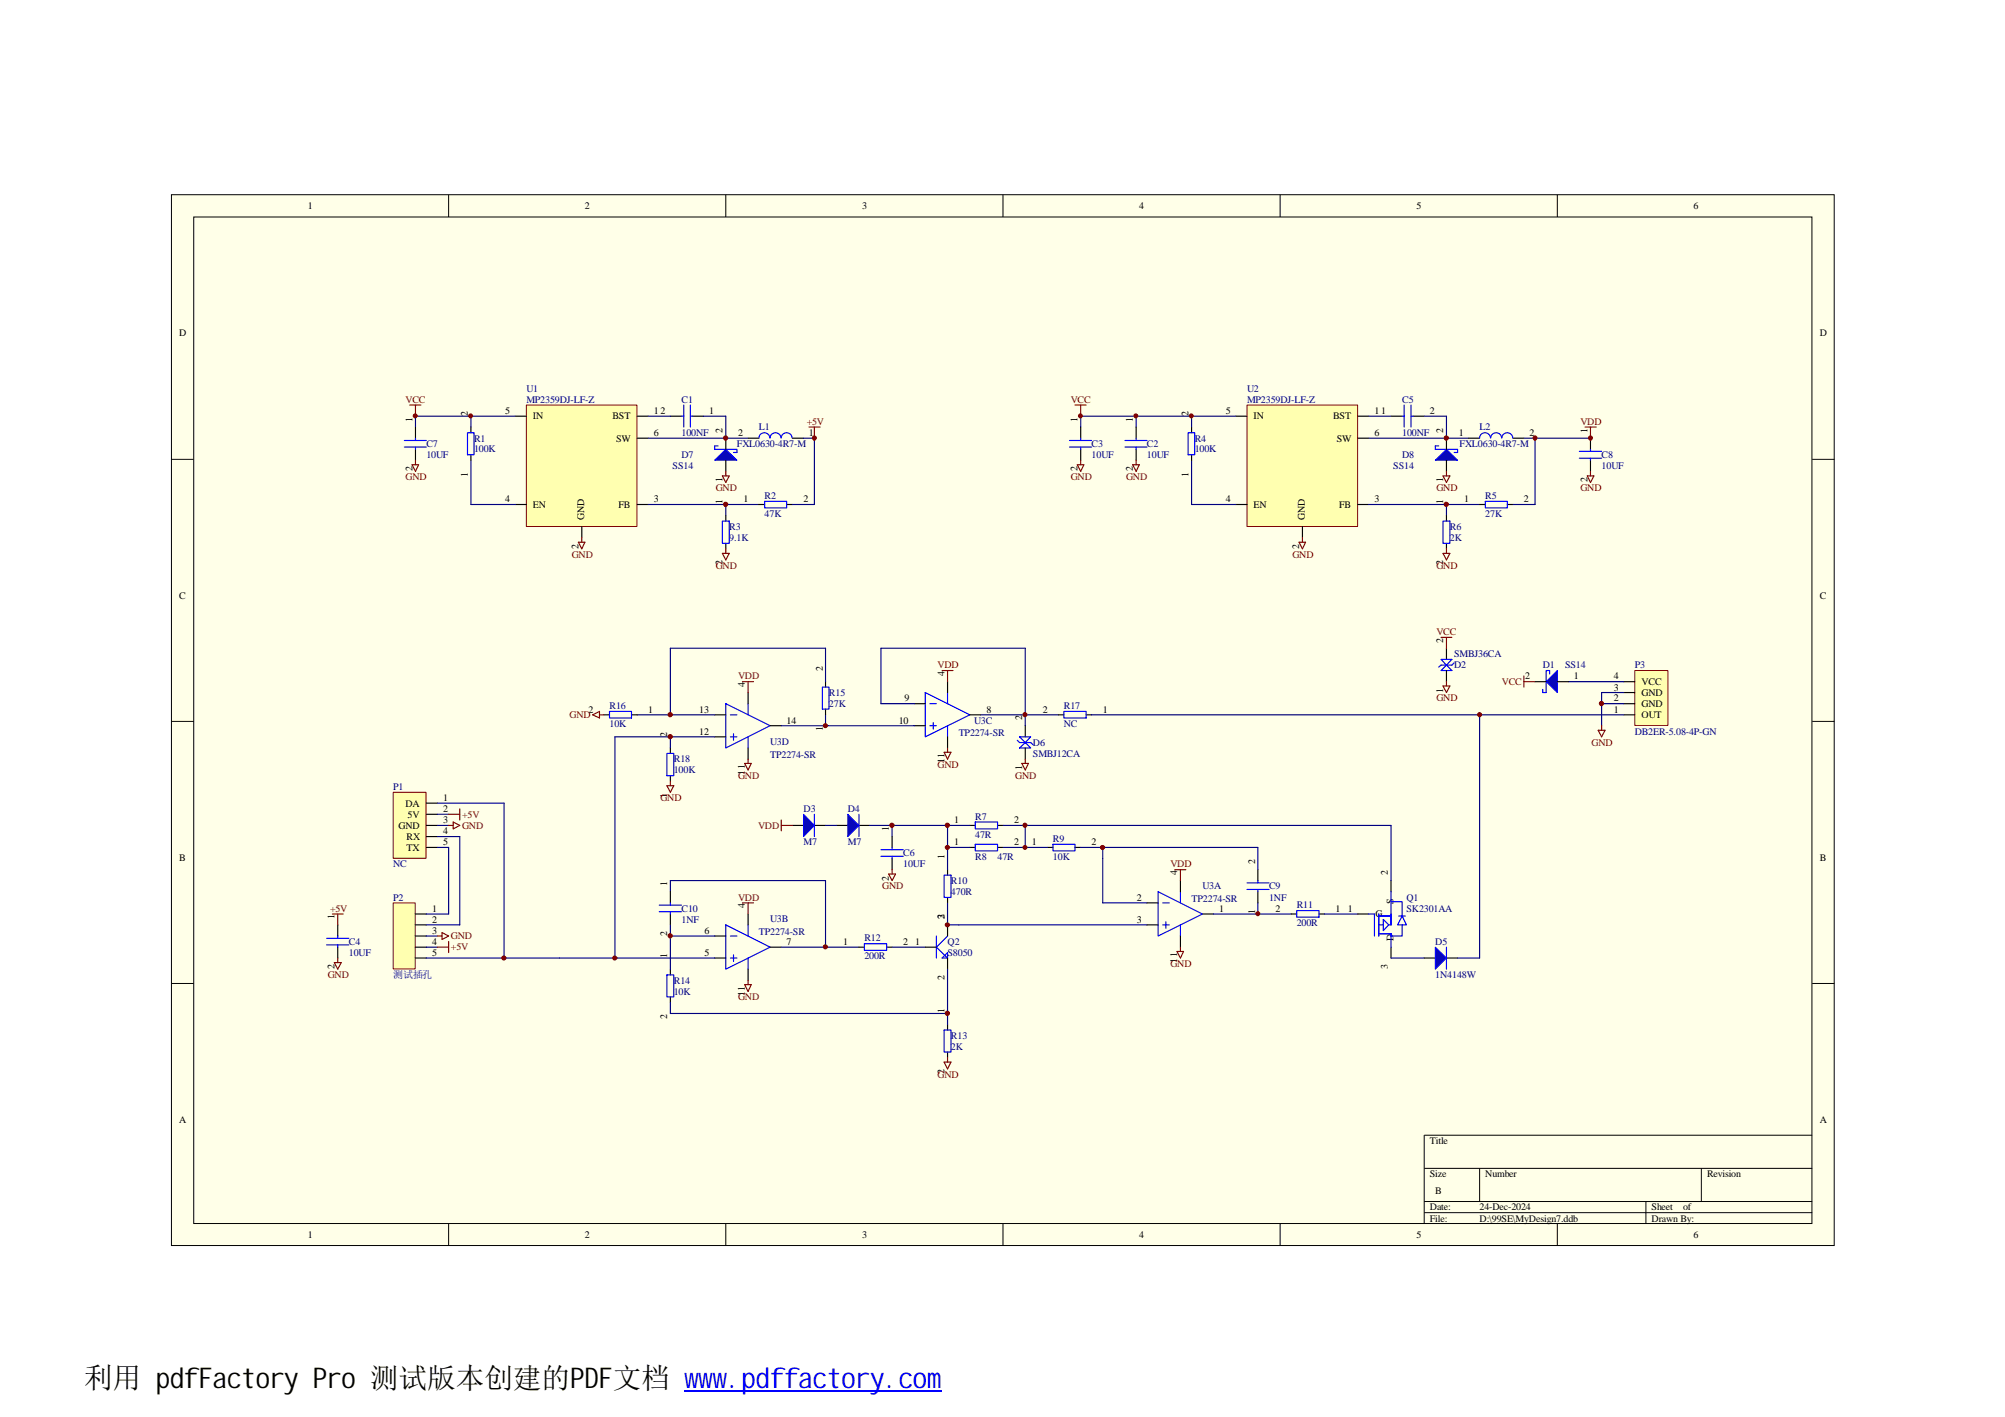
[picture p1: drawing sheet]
<svg xmlns="http://www.w3.org/2000/svg" width="297mm" height="210mm" viewBox="0 0 297 210" stroke-linecap="round" stroke-linejoin="round" font-family="sans-serif">
<path d="M25.4 28.8h246.3v155.7h-246.3z" fill="#ffffe8"/>
<g fill="none" stroke="#000" stroke-width=".15">
<path d="M25.4 28.8h246.3v155.7h-246.3zM28.7 32.1h239.7v149.1h-239.7zM66.5 28.8v3.3M107.5 28.8v3.3M148.6 28.8v3.3M189.7 28.8v3.3M230.7 28.8v3.3M25.4 68h3.3M268.5 68h3.3M25.4 106.9h3.3M268.5 106.9h3.3M25.4 145.7h3.3"/>
<path d="M268.5 145.7h3.3M211 173.1h57.5M211 178h57.5M211 179.6h57.5M219.2 173.1v4.9M243.8 178v3.3M252.1 173.1v4.9M268.5 168.2h-57.5v13.1M66.5 181.3v3.2M107.5 181.3v3.2M148.6 181.3v3.2M189.7 181.3v3.2"/>
<path d="M230.7 181.3v3.2"/>
</g>
<path d="M107.5 104.2l6.6 3.3-6.6 3.3zM108.2 105.9h1M108.2 109.1h1M108.7 108.7v1M110.8 104.2v1.7M110.8 109.1v1.7M107.5 137l6.6 3.3-6.6 3.3zM108.2 138.7h1M110.8 137v1.7M108.2 141.9h1M108.7 141.4v1M110.8 141.9v1.7" fill="none" stroke="#00f" stroke-width=".17"/>
<path d="M105.9 105.9h1.6M105.9 109.1h1.6M110.8 102.6v1.6M110.8 110.8v1.7M114.1 107.5h1.6M105.9 138.7h1.6M110.8 135.4v1.6M105.9 141.9h1.6M110.8 143.6v1.6M114.1 140.3h1.6" fill="none" stroke="#000" stroke-width=".17"/>
<path d="M78 60h16.4v18h-16.4z" fill="#ffffb0"/>
<path d="M78 60h16.4v18h-16.4z" fill="none" stroke="#800000" stroke-width=".15"/>
<path d="M76.3 61.7h1.7M76.3 74.7h1.7M86.2 78v1.6M94.4 61.7h1.6M94.4 74.7h1.6M94.4 64.9h1.6" fill="none" stroke="#000" stroke-width=".17"/>
<path d="M242.2 99.4h4.9v8.1h-4.9z" fill="#ffffb0"/>
<path d="M242.2 99.3h4.9v8.2h-4.9z" fill="none" stroke="#800000" stroke-width=".15"/>
<path d="M240.6 105.9h1.6M240.6 104.2h1.6M240.6 102.6h1.6M240.6 101h1.6" fill="none" stroke="#000" stroke-width=".17"/>
<path d="M58.3 133.8h3.2v9.7h-3.2z" fill="#ffffb0"/>
<path d="M58.3 133.7h3.2v9.8h-3.2z" fill="none" stroke="#800000" stroke-width=".15"/>
<path d="M61.6 135.4h1.6M61.6 137h1.6M61.6 138.7h1.6M61.6 140.3h1.6M61.6 141.9h1.6" fill="none" stroke="#000" stroke-width=".17"/>
<path d="M58.3 117.4h4.8v9.7h-4.8z" fill="#ffffb0"/>
<path d="M58.3 117.4h4.8v9.7h-4.8z" fill="none" stroke="#800000" stroke-width=".15"/>
<path d="M63.2 119h1.6M63.2 120.6h1.6M63.2 122.3h1.6M63.2 123.9h1.6M63.2 125.5h1.6" fill="none" stroke="#000" stroke-width=".17"/>
<path d="M232.4 101h8.2M237.3 104.2h3.3M240.6 102.6h-3.3v4.9" fill="none" stroke="#000080" stroke-width=".17"/>
<path d="M236.8 108.2h1l-.5 .9zM237.3 107.5v.7" fill="none" stroke="#800000" stroke-width=".17"/>
<path d="M229.1 101l1.6-1.7v3.3z" fill-rule="evenodd" fill="#0000bf" stroke="#00f" stroke-width=".15"/>
<path d="M213.5 99.3l.8-.8 .8 .8zM213.5 97.7h1.6l-.8 .8zM215.4 98.2l-.3 .3h-1.6l-.4 .3M229.6 99.8v-.5h-.5v3.3h-.5v-.5" fill="none" stroke="#00f" stroke-width=".17"/>
<path d="M214.3 96v1.7M214.3 99.3v1.7M227.4 101h1.7M230.7 101h1.7" fill="none" stroke="#000" stroke-width=".17"/>
<path d="M213.5 94.4h1.6M214.3 94.4v1.6M213.8 101.6h1l-.5 1zM214.3 101v.6M225.8 100.1v1.7M225.8 101h1.6" fill="none" stroke="#800000" stroke-width=".17"/>
<path d="M184.8 60h16.3v18h-16.3z" fill="#ffffb0"/>
<path d="M184.7 60h16.4v18h-16.4z" fill="none" stroke="#800000" stroke-width=".15"/>
<g fill="none" stroke="#000" stroke-width=".17">
<path d="M160.1 63.3v1.6M160.1 66.6v1.6M168.3 63.3v1.6M168.3 66.6v1.6M176.5 63.3v.8M176.5 67.4v.8M183.1 61.7h1.6M183.1 74.7h1.6M193 78v1.6M201.2 61.7h1.6M201.2 74.7h1.6M201.2 64.9h1.6"/>
<path d="M206.1 61.7h1.6M209.4 61.7h1.6M214.3 76.4v.8M219.2 74.7h.8M223.3 74.7h.9M214.3 80.5v.8"/>
</g>
<path d="M159.3 60h1.6M159.6 68.8h1l-.5 1zM160.1 60v1.7M160.1 68.2v.6M167.8 68.8h1l-.5 1zM168.3 68.2v.6M193 79.6v.7M234.8 63.3h1.7M235.6 63.3v1.6M192.4 80.3h1l-.4 1zM213.8 82h1l-.5 .9zM214.3 81.3v.7" fill="none" stroke="#800000" stroke-width=".17"/>
<path d="M168.3 61.7v1.6M176.5 68.2v6.5h6.6M176.5 61.7v1.6M183.1 61.7h-23v1.6M202.8 74.7h16.4M202.8 64.9h14.8M214.3 74.7v1.7" fill="none" stroke="#000080" stroke-width=".17"/>
<g fill="none" stroke="#00f" stroke-width=".17">
<path d="M158.5 65.2h3.2M158.5 66.2h3.2M160.1 64.9v.3M160.1 66.2v.4M166.7 65.2h3.2M166.7 66.2h3.2M168.3 64.9v.3M168.3 66.2v.4M176 64.1h1v3.3h-1zM207.7 61.7h.3M208 60v3.3M209 60v3.3"/>
<path d="M209 61.7h.4M213.8 77.2h1v3.3h-1zM220 74.3h3.3v.9h-3.3z"/>
</g>
<path d="M212.6 68.2l1.7-1.6 1.6 1.6z" fill-rule="evenodd" fill="#0000bf" stroke="#00f" stroke-width=".15"/>
<g fill="none" stroke="#00f" stroke-width=".17">
<path d="M59.9 65.2h3.3M59.9 66.2h3.3M61.6 64.9v.3M61.6 66.2v.4M69.3 64.1h.9v3.3h-.9zM101 61.7h.3M101.3 60v3.3M102.3 60v3.3M102.3 61.7h.3M107 77.2h1v3.3h-1zM113.3 74.3h3.2v.9h-3.2zM213.1 66.1h-.5v.5h3.3v.4h-.5"/>
<path d="M219.2 64.9a.81 .81 0 0 1 .8-.8 .81 .81 0 0 1 .8 .8M220.9 64.9a.81 .81 0 0 1 .8-.8 .81 .81 0 0 1 .8 .8M222.5 64.9a.81 .81 0 0 1 .8-.8 .81 .81 0 0 1 .8 .8M234 66.9h3.3M234 67.9h3.3M235.6 66.6v.3M235.6 67.9v.3"/>
</g>
<g fill="none" stroke="#000" stroke-width=".17">
<path d="M61.6 63.3v1.6M61.6 66.6v1.6M69.8 63.3v.8M69.8 67.4v.8M99.3 61.7h1.7M102.6 61.7h1.6M107.5 76.4v.8M112.4 74.7h.9M116.5 74.7h.9M214.3 64.9v1.7M214.3 68.2v1.6M217.6 64.9h1.6"/>
<path d="M224.2 64.9h1.6M235.6 64.9v1.7M235.6 68.2v1.6M107.5 80.5v.8"/>
</g>
<path d="M69.8 68.2v6.5h6.5M69.8 61.7v1.6M76.3 61.7h-14.7v1.6M96 64.9h14.8M96 74.7h16.4M107.5 74.7v1.7M202.8 61.7h3.3M211 61.7h3.3v3.2M225.8 64.9h9.8M227.4 64.9v9.8h-3.2" fill="none" stroke="#000080" stroke-width=".17"/>
<path d="M61 68.8h1l-.4 1zM61.6 68.2v.6M86.2 79.6v.7M213.8 70.5h1l-.5 1zM214.3 69.8v.7M235.2 70.5h.9l-.5 1zM235.6 69.8v.7M85.7 80.3h1l-.5 1zM107 82h1l-.5 .9zM107.5 81.3v.7" fill="none" stroke="#800000" stroke-width=".17"/>
<path d="M105.9 68.2l1.6-1.6 1.7 1.6z" fill-rule="evenodd" fill="#0000bf" stroke="#00f" stroke-width=".15"/>
<path d="M106.4 66.1h-.5v.5h3.3v.4h-.5M112.4 64.9a.81 .81 0 0 1 .8-.8 .81 .81 0 0 1 .8 .8M114.1 64.9a.81 .81 0 0 1 .8-.8 .81 .81 0 0 1 .8 .8M115.7 64.9a.81 .81 0 0 1 .8-.8 .81 .81 0 0 1 .8 .8" fill="none" stroke="#00f" stroke-width=".17"/>
<path d="M107.5 64.9v1.7M107.5 68.2v1.6M110.8 64.9h1.6M117.4 64.9h1.6M211 141.9h1.6M214.3 141.9h1.6" fill="none" stroke="#000" stroke-width=".17"/>
<path d="M96 61.7h3.3M104.2 61.7h3.3v3.2M119 64.9h1.6v9.8h-3.2M219.2 105.9h21.4M64.8 120.6h1.7" fill="none" stroke="#000080" stroke-width=".17"/>
<path d="M60.7 60h1.7M61.6 60v1.7M107 70.5h1l-.5 1zM107.5 69.8v.7M68.1 119.8v1.7M66.5 120.6h1.6" fill="none" stroke="#800000" stroke-width=".17"/>
<path d="M212.6 140.3l1.7 1.6-1.7 1.7z" fill-rule="evenodd" fill="#0000bf" stroke="#00f" stroke-width=".15"/>
<g fill="none" stroke="#00f" stroke-width=".17">
<path d="M90.3 105.4h3.3v1h-3.3zM98.8 111.6h1v3.3h-1zM121.8 101.8h1v3.2h-1zM137.1 102.6l6.6 3.3-6.6 3.2zM137.8 104.2h.9M137.8 107.5h.9M138.3 107v1M140.4 102.6v1.6M140.4 107.5v1.6M150.7 109.7l.3 .3h1.7l.3 .3M151 110.8l.9-.8 .8 .8zM151 109.1h1.7l-.8 .9z"/>
<path d="M157.6 105.4h3.3v1h-3.3zM97.7 134.1h3.3M97.7 135.1h3.3M99.3 133.7v.4M99.3 135.1v.3M128.1 139.8h3.3v1h-3.3zM130.5 125.9h3.3M130.5 126.8h3.3M132.2 125.5v.4M132.2 126.8v.4M138.7 138.7v3.2M139.9 129.6h1v3.3h-1z"/>
<path d="M140.4 138.7l-1.7 1.6 1.7 1.6M144.5 121.8h3.3v1h-3.3zM144.5 125.1h3.3v.9h-3.3zM156 125.1h3.3v.9h-3.3zM171.6 132.1l6.5 3.3-6.5 3.3zM172.3 133.7h.9M172.3 137h.9M172.7 136.5v1M174.9 132.1v1.6M174.9 137v1.7M184.7 131.8h3.3M184.7 130.8h3.3"/>
<path d="M186.4 130.4v.4M186.4 131.8v.3M192.1 134.9h3.3v1h-3.3zM202.8 135.4h.8v3.3M204.3 137h.6M204.3 135.4v3.3M204.3 138.3h1.8v2M204.3 135.7h1.8M204.9 136.2l.8 .8-.8 .9zM206.1 133.6h1.6v2.1M206.1 132.1v4.9h-.4M207.2 135.7h1"/>
<path d="M207.7 135.7l.7 1.3h-1.3zM207.7 137v1.7h-1.6M98.8 144.4h1v3.3h-1zM139.6 141.9l.8-.8v.8zM139.9 152.6h1v3.2h-1zM214.3 140.3v3.3"/>
</g>
<g fill="none" stroke="#000" stroke-width=".17">
<path d="M89.5 105.9h.8M93.6 105.9h.8M99.3 110.8v.8M99.3 114.9v.8M122.3 101v.8M122.3 105v.9M135.5 104.2h1.6M135.5 107.5h1.6M140.4 101v1.6M140.4 109.1v1.7M143.7 105.9h1.6M151.9 107.5v1.6"/>
<path d="M151.9 110.8v1.7M156.8 105.9h.8M160.9 105.9h.8M99.3 132.1v1.6M99.3 135.4v1.6M124 122.3h1.6M127.3 122.3h1.6M132.2 123.9v1.6M132.2 127.2v1.6M140.4 128.8v.8M140.4 132.9v.8M140.4 137v1.7"/>
<path d="M143.7 125.5h.8M143.7 122.3h.8M147.8 125.5h.8M147.8 122.3h.8M155.2 125.5h.8M159.3 125.5h.8M169.9 133.7h1.7M169.9 137h1.7M174.9 130.4v1.7M174.9 138.7v1.6M178.1 135.4h1.7M186.4 128.8v1.6"/>
<path d="M186.4 132.1v1.6M191.3 135.4h.8M195.4 135.4h.8M201.2 135.4h1.6M206.1 130.4v1.7M99.3 143.6v.8M99.3 147.7v.8M127.3 140.3h.8M131.4 140.3h.8M137.1 140.3h1.6M140.4 141.9v1.7M140.4 151.8v.8"/>
<path d="M140.4 155.8v.9M206.1 140.3v1.6"/>
</g>
<g fill="none" stroke="#000080" stroke-width=".17">
<path d="M64.8 119h9.9M91.1 109.1h14.8M94.4 105.9h11.5M99.3 109.1v1.7M115.7 107.5h19.8M122.3 101v-5h-23v9.9M122.3 105.9v1.6M135.5 104.2h-5v-8.2h21.4v11.5M145.3 105.9h11.5M161.7 105.9h57.5M64.8 122.3h1.7M99.3 132.1v-1.7h23v9.9"/>
<path d="M99.3 137v6.6M99.3 138.7h6.6M140.4 122.3v6.5M140.4 133.7v3.3h29.5M140.4 125.5h3.3M143.7 122.3h-11.5v1.6M148.6 122.3h57.5v8.1M148.6 125.5h6.6M151.9 122.3v3.2M163.4 125.5v8.2h6.5M179.8 135.4h11.5M186.4 133.7v1.7"/>
<path d="M196.2 135.4h5M63.2 141.9h42.7M99.3 148.5v1.6h41.1M115.7 140.3h11.6M132.2 140.3h4.9M140.4 143.6v8.2M206.1 141.9h4.9M215.9 141.9h3.3"/>
</g>
<g fill="none" stroke="#800000" stroke-width=".17">
<path d="M139.6 99.3h1.6M140.4 99.3v1.7M87.8 105.9l1-.5v1zM88.8 105.9h.7M98.8 116.4h1l-.5 1zM99.3 115.7v.7M110 101h1.6M110.3 113.1h1l-.5 1zM110.8 101v1.6M110.8 112.5v.6M139.9 111.4h1l-.5 1.1zM140.4 110.8v.6"/>
<path d="M151.4 113.1h1l-.5 1zM151.9 112.5v.6M66.5 122.3h.6M67.1 121.8l1 .5-1 .5zM110 133.7h1.6M110.8 133.7v1.7M174 128.8h1.7M174.9 128.8v1.6M110.3 145.9h1l-.5 1zM110.8 145.2v.7M139.9 157.3h1l-.5 1zM140.4 156.7v.6"/>
<path d="M174.4 140.9h.9l-.4 1zM174.9 140.3v.6"/>
</g>
<path d="M125.6 120.6l1.7 1.7-1.7 1.6z" fill-rule="evenodd" fill="#0000bf" stroke="#00f" stroke-width=".15"/>
<path d="M127.3 120.6v3.3" fill="none" stroke="#00f" stroke-width=".17"/>
<path d="M131.7 129.5h1l-.5 .9zM132.2 128.8v.7" fill="none" stroke="#800000" stroke-width=".17"/>
<path d="M117.4 122.3h1.6M120.6 122.3h1.7" fill="none" stroke="#000" stroke-width=".17"/>
<path d="M119 120.6l1.6 1.7-1.6 1.6z" fill-rule="evenodd" fill="#0000bf" stroke="#00f" stroke-width=".15"/>
<path d="M48.4 139h3.3M48.4 140h3.3M50 138.7v.3M50 140v.3M120.6 120.6v3.3" fill="none" stroke="#00f" stroke-width=".17"/>
<path d="M119.8 63.3h1.7M120.6 63.3v1.6M49.2 135.4h1.6M50 135.4v1.6M64.8 138.7h.7M65.5 138.1l1 .6-1 .5zM66.5 139.5v1.6M115.7 121.5v1.6M115.7 122.3h1.7M49.5 142.6h1l-.5 1zM50 141.9v.7M64.8 140.3h1.7" fill="none" stroke="#800000" stroke-width=".17"/>
<path d="M74.7 119v22.9M91.1 109.1v32.8M219.2 105.9v36M63.2 138.7h1.6M64.8 125.5h1.7v9.9h-3.3M64.8 123.9h3.3v13.1h-4.9M122.3 122.3h1.7M128.9 122.3h3.3M160.1 125.5h26.3v3.3M63.2 140.3h1.6" fill="none" stroke="#000080" stroke-width=".17"/>
<path d="M50 137v1.7M50 140.3v1.6" fill="none" stroke="#000" stroke-width=".17"/>
<g fill="#800000" stroke="#800000" stroke-width=".15">
<circle cx="237.3" cy="104.2" r=".32"/>
<circle cx="160.1" cy="61.6" r=".3"/>
<circle cx="168.3" cy="61.6" r=".3"/>
<circle cx="176.5" cy="61.6" r=".3"/>
<circle cx="214.3" cy="74.7" r=".32"/>
<circle cx="214.3" cy="64.9" r=".32"/>
<circle cx="227.4" cy="64.9" r=".31"/>
<circle cx="61.5" cy="61.6" r=".3"/>
<circle cx="69.7" cy="61.6" r=".3"/>
<circle cx="107.5" cy="74.7" r=".32"/>
<circle cx="107.5" cy="64.9" r=".32"/>
<circle cx="219.2" cy="105.9" r=".31"/>
<circle cx="151.8" cy="105.9" r=".31"/>
<circle cx="122.3" cy="107.5" r=".31"/>
<circle cx="99.3" cy="105.9" r=".32"/>
<circle cx="99.3" cy="109.1" r=".32"/>
<circle cx="99.3" cy="138.6" r=".32"/>
<circle cx="122.3" cy="140.3" r=".31"/>
<circle cx="140.4" cy="137" r=".31"/>
<circle cx="140.4" cy="150.1" r=".32"/>
<circle cx="163.4" cy="125.5" r=".31"/>
<circle cx="186.4" cy="135.3" r=".3"/>
<circle cx="151.8" cy="122.2" r=".31"/>
<circle cx="151.9" cy="125.5" r=".3"/>
<circle cx="140.4" cy="125.5" r=".31"/>
<circle cx="140.4" cy="122.2" r=".32"/>
<circle cx="132.1" cy="122.2" r=".32"/>
<circle cx="91.1" cy="141.9" r=".31"/>
<circle cx="74.7" cy="141.9" r=".31"/>
<circle cx="120.6" cy="64.9" r=".31"/>
<circle cx="235.6" cy="64.9" r=".31"/>
</g>
<path d="M101.4 206.1h38.1" fill="none" stroke="#00f" stroke-width=".21"/>
<text font-size="4.2" x="12.5" y="205.6">利用 pdfFactory Pro 测试版本创建的PDF文档 www.pdffactory.com</text>
<g font-size="1.5">
<text x="45.6" y="31">1</text>
<text x="86.7" y="31">2</text>
<text x="127.7" y="31">3</text>
<text x="168.8" y="31">4</text>
<text x="209.8" y="31">5</text>
<text x="250.9" y="31">6</text>
<text x="26.5" y="49.8">D</text>
<text x="269.6" y="49.8">D</text>
<text x="61.1" y="62.5" transform="rotate(-90 61.1 62.5)">1</text>
<text x="69.3" y="61.7" transform="rotate(-90 69.3 61.7)">2</text>
<text x="74.8" y="61.3">5</text>
<text x="79" y="62.1">IN</text>
<text x="90.8" y="62.1">BST</text>
<text x="91.3" y="65.4">SW</text>
<text x="96.9" y="61.3">12</text>
<text x="96.9" y="64.6">6</text>
<text x="105.1" y="61.3">1</text>
<text x="107.1" y="64.1" transform="rotate(-90 107.1 64.1)">2</text>
<text x="109.3" y="64.6">2</text>
<text x="119.8" y="64.6">1</text>
<text x="159.6" y="62.5" transform="rotate(-90 159.6 62.5)">1</text>
<text x="167.9" y="62.5" transform="rotate(-90 167.9 62.5)">1</text>
<text x="176.1" y="61.7" transform="rotate(-90 176.1 61.7)">2</text>
<text x="181.6" y="61.3">5</text>
<text x="185.7" y="62.1">IN</text>
<text x="197.5" y="62.1">BST</text>
<text x="198" y="65.4">SW</text>
<text x="203.6" y="61.3">11</text>
<text x="203.6" y="64.6">6</text>
<text x="211.8" y="61.3">2</text>
<text x="213.8" y="64.1" transform="rotate(-90 213.8 64.1)">2</text>
<text x="216.1" y="64.6">1</text>
<text x="226.6" y="64.6">2</text>
<text x="235.2" y="64.1" transform="rotate(-90 235.2 64.1)">1</text>
<text x="61.1" y="69.8" transform="rotate(-90 61.1 69.8)">2</text>
<text x="69.3" y="70.6" transform="rotate(-90 69.3 70.6)">1</text>
<text x="107.1" y="71.5" transform="rotate(-90 107.1 71.5)">1</text>
<text x="159.6" y="69.8" transform="rotate(-90 159.6 69.8)">2</text>
<text x="167.9" y="69.8" transform="rotate(-90 167.9 69.8)">2</text>
<text x="176.1" y="70.6" transform="rotate(-90 176.1 70.6)">1</text>
<text x="213.8" y="71.5" transform="rotate(-90 213.8 71.5)">1</text>
<text x="235.2" y="71.5" transform="rotate(-90 235.2 71.5)">2</text>
<text x="74.8" y="74.4">4</text>
<text x="79" y="75.2">EN</text>
<text x="86.5" y="77" transform="rotate(-90 86.5 77)">GND</text>
<text x="91.6" y="75.2">FB</text>
<text x="96.9" y="74.4">3</text>
<text x="107.1" y="74.7" transform="rotate(-90 107.1 74.7)">1</text>
<text x="110.2" y="74.4">1</text>
<text x="119" y="74.4">2</text>
<text x="181.6" y="74.4">4</text>
<text x="185.7" y="75.2">EN</text>
<text x="193.3" y="77" transform="rotate(-90 193.3 77)">GND</text>
<text x="198.4" y="75.2">FB</text>
<text x="203.6" y="74.4">3</text>
<text x="213.8" y="74.7" transform="rotate(-90 213.8 74.7)">1</text>
<text x="216.9" y="74.4">1</text>
<text x="225.8" y="74.4">2</text>
<text x="85.7" y="81.3" transform="rotate(-90 85.7 81.3)">2</text>
<text x="107.1" y="83.7" transform="rotate(-90 107.1 83.7)">2</text>
<text x="192.5" y="81.3" transform="rotate(-90 192.5 81.3)">2</text>
<text x="213.8" y="83.7" transform="rotate(-90 213.8 83.7)">2</text>
<text x="26.5" y="88.7">C</text>
<text x="269.6" y="88.7">C</text>
<text x="213.8" y="95.2" transform="rotate(-90 213.8 95.2)">2</text>
<text x="110.4" y="101.8" transform="rotate(-90 110.4 101.8)">4</text>
<text x="121.9" y="99.3" transform="rotate(-90 121.9 99.3)">2</text>
<text x="139.9" y="100.1" transform="rotate(-90 139.9 100.1)">4</text>
<text x="225.9" y="100.6">2</text>
<text x="233.2" y="100.6">1</text>
<text x="239.1" y="100.6">4</text>
<text x="243.2" y="101.4">VCC</text>
<text x="87.2" y="105.6">2</text>
<text x="96" y="105.6">1</text>
<text x="103.6" y="105.6">13</text>
<text x="116.5" y="107.2">14</text>
<text x="133.1" y="107.2">10</text>
<text x="134" y="103.9">9</text>
<text x="146.1" y="105.6">8</text>
<text x="151.4" y="106.7" transform="rotate(-90 151.4 106.7)">2</text>
<text x="154.5" y="105.6">2</text>
<text x="163.4" y="105.6">1</text>
<text x="213.8" y="102.6" transform="rotate(-90 213.8 102.6)">1</text>
<text x="239.1" y="105.6">1</text>
<text x="239.1" y="103.9">2</text>
<text x="239.1" y="102.3">3</text>
<text x="243.2" y="106.4">OUT</text>
<text x="243.2" y="104.7">GND</text>
<text x="243.2" y="103.1">GND</text>
<text x="98.8" y="109.1" transform="rotate(-90 98.8 109.1)">2</text>
<text x="103.6" y="108.8">12</text>
<text x="121.9" y="108.3" transform="rotate(-90 121.9 108.3)">1</text>
<text x="139.9" y="113.1" transform="rotate(-90 139.9 113.1)">11</text>
<text x="60.1" y="119.5">DA</text>
<text x="65.7" y="118.7">1</text>
<text x="98.8" y="118.2" transform="rotate(-90 98.8 118.2)">1</text>
<text x="110.4" y="114.7" transform="rotate(-90 110.4 114.7)">11</text>
<text x="151.4" y="114.1" transform="rotate(-90 151.4 114.1)">1</text>
<text x="59.1" y="122.8">GND</text>
<text x="60.2" y="124.4">RX</text>
<text x="60.4" y="121.1">5V</text>
<text x="65.7" y="120.3">2</text>
<text x="65.7" y="121.9">3</text>
<text x="65.7" y="123.6">4</text>
<text x="65.7" y="125.2">5</text>
<text x="131.7" y="123.1" transform="rotate(-90 131.7 123.1)">1</text>
<text x="141.4" y="121.9">1</text>
<text x="141.4" y="125.2">1</text>
<text x="150.2" y="121.9">2</text>
<text x="150.2" y="125.2">2</text>
<text x="152.9" y="125.2">1</text>
<text x="161.7" y="125.2">2</text>
<text x="26.5" y="127.5">B</text>
<text x="60.2" y="126">TX</text>
<text x="98.8" y="131.3" transform="rotate(-90 98.8 131.3)">1</text>
<text x="131.7" y="130.4" transform="rotate(-90 131.7 130.4)">2</text>
<text x="139.9" y="127.2" transform="rotate(-90 139.9 127.2)">1</text>
<text x="174.4" y="129.6" transform="rotate(-90 174.4 129.6)">4</text>
<text x="185.9" y="128" transform="rotate(-90 185.9 128)">2</text>
<text x="205.6" y="129.6" transform="rotate(-90 205.6 129.6)">2</text>
<text x="269.6" y="127.5">B</text>
<text x="49.6" y="136.2" transform="rotate(-90 49.6 136.2)">1</text>
<text x="64" y="135.1">1</text>
<text x="64" y="136.7">2</text>
<text x="110.4" y="134.5" transform="rotate(-90 110.4 134.5)">4</text>
<text x="139.9" y="136.2" transform="rotate(-90 139.9 136.2)">3</text>
<text x="139.9" y="136.2" transform="rotate(-90 139.9 136.2)">2</text>
<text x="168.4" y="133.4">2</text>
<text x="168.4" y="136.7">3</text>
<text x="180.6" y="135.1">1</text>
<text x="185.9" y="135.4" transform="rotate(-90 185.9 135.4)">1</text>
<text x="189" y="135.1">2</text>
<text x="197.9" y="135.1">1</text>
<text x="199.7" y="135.1">1</text>
<text x="203.8" y="135.9">G</text>
<text x="206.5" y="133.9" transform="rotate(-90 206.5 133.9)">S</text>
<text x="49.6" y="143.6" transform="rotate(-90 49.6 143.6)">2</text>
<text x="64" y="138.3">3</text>
<text x="64" y="140">4</text>
<text x="64" y="141.6">5</text>
<text x="98.8" y="141.9" transform="rotate(-90 98.8 141.9)">1</text>
<text x="98.8" y="138.7" transform="rotate(-90 98.8 138.7)">2</text>
<text x="104.4" y="138.3">6</text>
<text x="104.4" y="141.6">5</text>
<text x="116.5" y="140">7</text>
<text x="124.9" y="140">1</text>
<text x="133.8" y="140">2</text>
<text x="135.6" y="140">1</text>
<text x="174.4" y="142.6" transform="rotate(-90 174.4 142.6)">11</text>
<text x="205.6" y="143.6" transform="rotate(-90 205.6 143.6)">3</text>
<text x="206.5" y="139.3" transform="rotate(-90 206.5 139.3)">D</text>
<text x="110.4" y="147.5" transform="rotate(-90 110.4 147.5)">11</text>
<text x="139.9" y="145.2" transform="rotate(-90 139.9 145.2)">2</text>
<text x="98.8" y="150.9" transform="rotate(-90 98.8 150.9)">2</text>
<text x="139.9" y="150.1" transform="rotate(-90 139.9 150.1)">1</text>
<text x="139.9" y="159.1" transform="rotate(-90 139.9 159.1)">2</text>
<text x="26.5" y="166.3">A</text>
<text x="269.6" y="166.3">A</text>
<text x="211.8" y="169.5">Title</text>
<text x="211.8" y="174.4">Size</text>
<text x="211.8" y="179.3">Date:</text>
<text x="212.6" y="176.8">B</text>
<text x="219.2" y="179.3">24-Dec-2024</text>
<text x="220" y="174.4">Number</text>
<text x="244.7" y="179.3">Sheet</text>
<text x="249.3" y="179.3">of</text>
<text x="252.9" y="174.4">Revision</text>
<text x="45.6" y="183.4">1</text>
<text x="86.7" y="183.4">2</text>
<text x="127.7" y="183.4">3</text>
<text x="168.8" y="183.4">4</text>
<text x="209.8" y="183.4">5</text>
<text x="211.8" y="180.9">File:</text>
<text x="219.2" y="180.9">D:\99SE\MyDesign7.ddb</text>
<text x="244.7" y="180.9">Drawn By:</text>
<text x="250.9" y="183.4">6</text>
</g>
<g font-size="1.5" fill="#800000">
<text x="60.1" y="59.7">VCC</text>
<text x="158.6" y="59.7">VCC</text>
<text x="119.5" y="63">+5V</text>
<text x="234.1" y="63">VDD</text>
<text x="60.1" y="71.1">GND</text>
<text x="158.6" y="71.1">GND</text>
<text x="166.8" y="71.1">GND</text>
<text x="106" y="72.8">GND</text>
<text x="212.8" y="72.8">GND</text>
<text x="234.1" y="72.8">GND</text>
<text x="84.7" y="82.6">GND</text>
<text x="191.5" y="82.6">GND</text>
<text x="106" y="84.3">GND</text>
<text x="212.8" y="84.3">GND</text>
<text x="212.8" y="94.1">VCC</text>
<text x="109.3" y="100.6">VDD</text>
<text x="138.9" y="99">VDD</text>
<text x="222.5" y="101.4">VCC</text>
<text x="84.4" y="106.4">GND</text>
<text x="212.8" y="103.9">GND</text>
<text x="138.9" y="113.8">GND</text>
<text x="235.8" y="110.5">GND</text>
<text x="97.8" y="118.7">GND</text>
<text x="109.3" y="115.4">GND</text>
<text x="150.4" y="115.4">GND</text>
<text x="68.5" y="121.1">+5V</text>
<text x="68.5" y="122.8">GND</text>
<text x="112.3" y="122.8">VDD</text>
<text x="130.7" y="131.8">GND</text>
<text x="173.4" y="128.5">VDD</text>
<text x="48.9" y="135.1">+5V</text>
<text x="109.3" y="133.4">VDD</text>
<text x="66.8" y="140.8">+5V</text>
<text x="66.8" y="139.2">GND</text>
<text x="173.4" y="143.2">GND</text>
<text x="48.6" y="144.9">GND</text>
<text x="109.3" y="148.2">GND</text>
<text x="138.9" y="159.7">GND</text>
</g>
<g font-size="1.5" fill="#000080">
<text x="78" y="58">U1</text>
<text x="78" y="59.7">MP2359DJ-LF-Z</text>
<text x="101" y="59.7">C1</text>
<text x="184.7" y="58">U2</text>
<text x="184.7" y="59.7">MP2359DJ-LF-Z</text>
<text x="207.7" y="59.7">C5</text>
<text x="70.2" y="65.4">R1</text>
<text x="101" y="64.6">100NF</text>
<text x="112.4" y="63.8">L1</text>
<text x="177" y="65.4">R4</text>
<text x="207.7" y="64.6">100NF</text>
<text x="219.2" y="63.8">L2</text>
<text x="63.2" y="66.2">C7</text>
<text x="63.2" y="67.9">10UF</text>
<text x="70.2" y="67">100K</text>
<text x="99.7" y="69.5">SS14</text>
<text x="101" y="67.9">D7</text>
<text x="109.2" y="66.2">FXL0630-4R7-M</text>
<text x="161.7" y="66.2">C3</text>
<text x="161.7" y="67.9">10UF</text>
<text x="169.9" y="66.2">C2</text>
<text x="169.9" y="67.9">10UF</text>
<text x="177" y="67">100K</text>
<text x="206.4" y="69.5">SS14</text>
<text x="207.7" y="67.9">D8</text>
<text x="216.2" y="66.2">FXL0630-4R7-M</text>
<text x="237.3" y="67.9">C8</text>
<text x="237.3" y="69.5">10UF</text>
<text x="113.3" y="73.9">R2</text>
<text x="113.3" y="76.6">47K</text>
<text x="220" y="73.9">R5</text>
<text x="220" y="76.6">27K</text>
<text x="108" y="78.5">R3</text>
<text x="108" y="80.2">9.1K</text>
<text x="214.8" y="78.5">R6</text>
<text x="214.8" y="80.2">2K</text>
<text x="215.4" y="99">D2</text>
<text x="215.4" y="97.3">SMBJ36CA</text>
<text x="228.6" y="99">D1</text>
<text x="231.9" y="99">SS14</text>
<text x="242.2" y="99">P3</text>
<text x="90.3" y="105">R16</text>
<text x="90.3" y="107.7">10K</text>
<text x="122.8" y="103.1">R15</text>
<text x="122.8" y="104.7">27K</text>
<text x="144.3" y="107.2">U3C</text>
<text x="157.6" y="105">R17</text>
<text x="157.6" y="107.7">NC</text>
<text x="99.8" y="112.9">R18</text>
<text x="114.1" y="110.3">U3D</text>
<text x="114.1" y="112.3">TP2274-SR</text>
<text x="142" y="109">TP2274-SR</text>
<text x="153" y="110.5">D6</text>
<text x="153" y="112.1">SMBJ12CA</text>
<text x="242.2" y="108.8">DB2ER-5.08-4P-GN</text>
<text x="58.3" y="117">P1</text>
<text x="99.8" y="114.6">100K</text>
<text x="119" y="120.3">D3</text>
<text x="119" y="125.2">M7</text>
<text x="125.6" y="120.3">D4</text>
<text x="125.6" y="125.2">M7</text>
<text x="144.5" y="121.5">R7</text>
<text x="144.5" y="124.1">47R</text>
<text x="156" y="124.7">R9</text>
<text x="58.3" y="128.5">NC</text>
<text x="133.8" y="126.8">C6</text>
<text x="133.8" y="128.5">10UF</text>
<text x="140.9" y="131">R10</text>
<text x="144.5" y="127.4">R8</text>
<text x="147.8" y="127.4">47R</text>
<text x="156" y="127.4">10K</text>
<text x="178.1" y="131.6">U3A</text>
<text x="188" y="131.8">C9</text>
<text x="58.3" y="133.4">P2</text>
<text x="101" y="135.1">C10</text>
<text x="101" y="136.7">1NF</text>
<text x="114.1" y="136.5">U3B</text>
<text x="140.9" y="132.6">470R</text>
<text x="176.5" y="133.6">TP2274-SR</text>
<text x="188" y="133.4">1NF</text>
<text x="192.1" y="134.5">R11</text>
<text x="192.1" y="137.2">200R</text>
<text x="208.4" y="133.4">Q1</text>
<text x="208.4" y="135.1">SK2301AA</text>
<text x="51.7" y="140">C4</text>
<text x="51.7" y="141.6">10UF</text>
<text x="112.4" y="138.5">TP2274-SR</text>
<text x="128.1" y="139.5">R12</text>
<text x="128.1" y="142.1">200R</text>
<text x="140.4" y="140">Q2</text>
<text x="140.4" y="141.6">S8050</text>
<text x="212.6" y="140">D5</text>
<text x="58.3" y="144.9">测试插孔</text>
<text x="99.8" y="145.7">R14</text>
<text x="99.8" y="147.3">10K</text>
<text x="212.6" y="144.9">1N4148W</text>
<text x="140.9" y="153.9">R13</text>
<text x="140.9" y="155.5">2K</text>
</g>
</svg>
